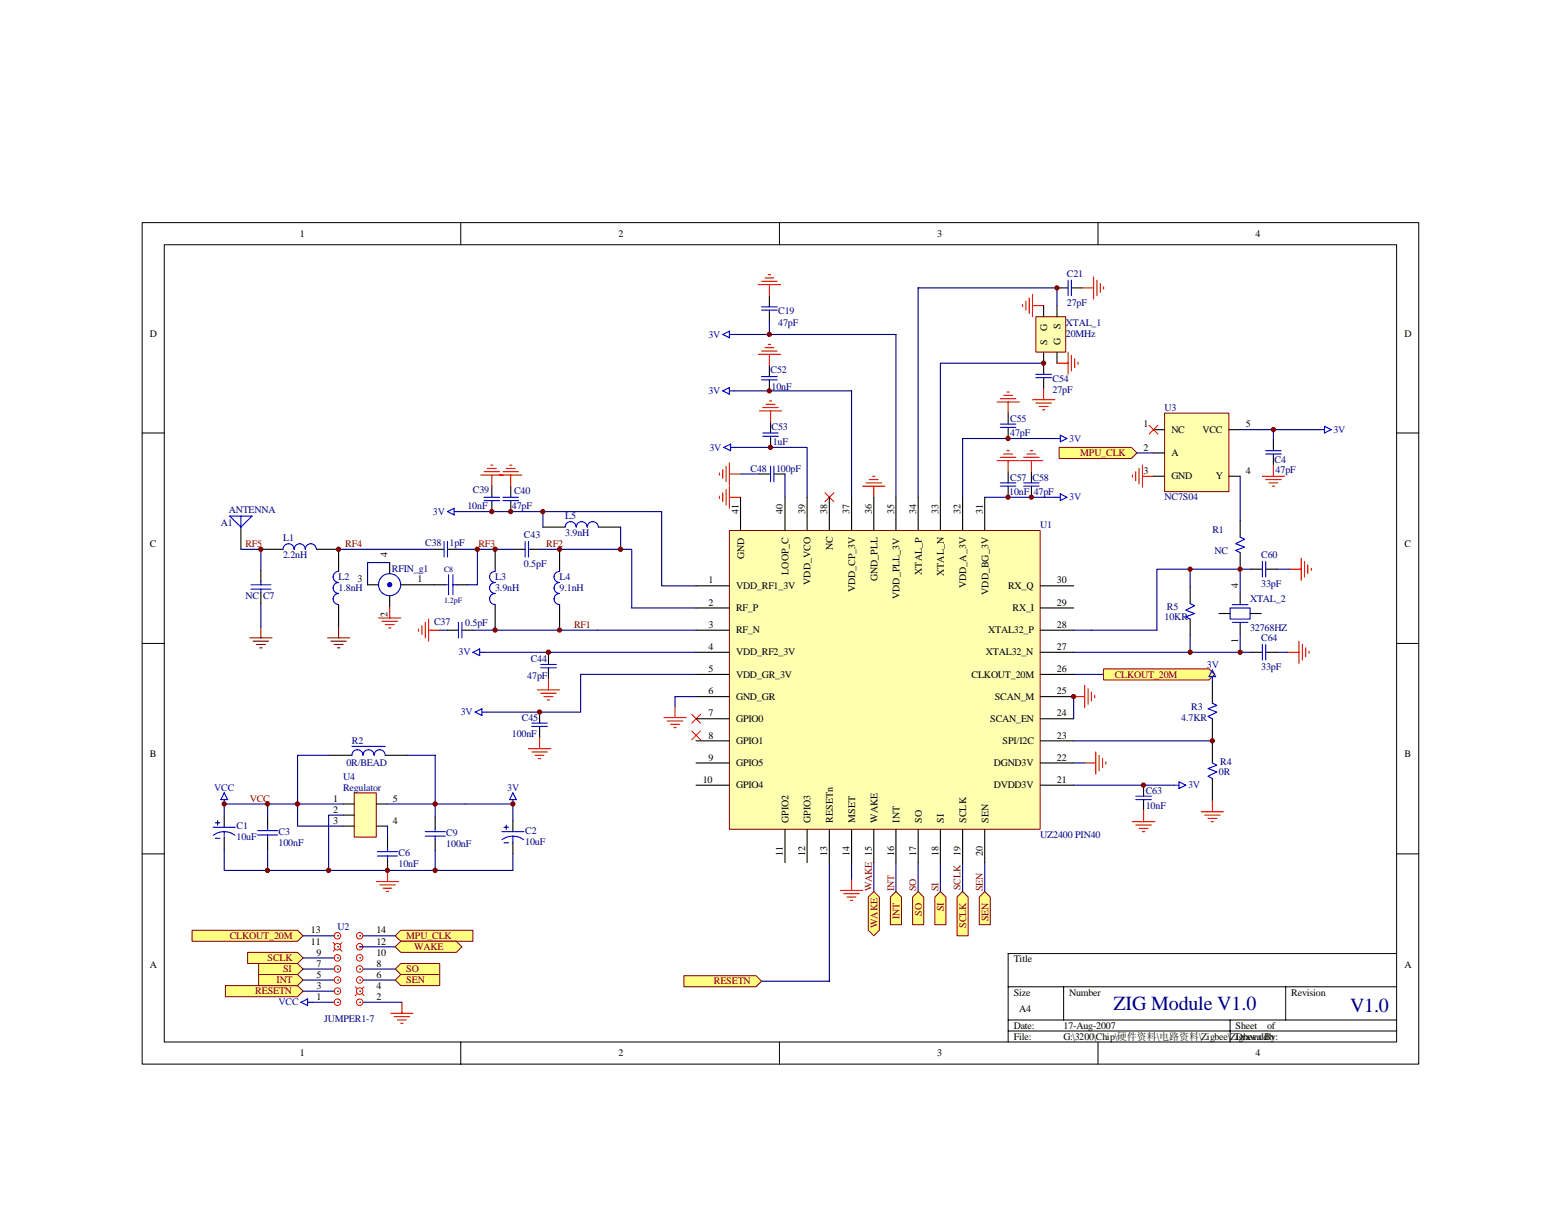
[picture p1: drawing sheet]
<svg xmlns="http://www.w3.org/2000/svg" width="279mm" height="216mm" viewBox="0 0 279 216" stroke-linecap="round" stroke-linejoin="round" font-family="sans-serif">
<g fill="none" stroke="#000" stroke-width=".18">
<path d="M25.4 39.9h228.5v150.6h-228.5zM82.5 39.9v3.9M139.5 39.9v3.9M196.5 39.9v3.9M29.4 43.8h220.6v142.7h-220.6zM25.4 77.5h4M250 77.5h4M25.4 115.2h4M250 115.2h4M25.4 152.9h4M250 152.9h4M180.4 176.7h69.6"/>
<path d="M190.4 176.7v5.9M230.1 176.7v5.9M250 170.7h-69.6v15.9M82.5 186.6v3.9M139.5 186.6v3.9M180.4 182.6h69.6M180.4 184.6h69.6M196.5 186.6v3.9M220.2 182.6v4"/>
</g>
<path d="M204.7 140.6v1.9M204.7 143.2v1.9" fill="none" stroke="#000" stroke-width=".2"/>
<path d="M211 140l1.2 .6-1.2 .6zM203.3 143.2h2.8M203.3 142.5h2.8M210.2 140.6h.8" fill="none" stroke="#00f" stroke-width=".2"/>
<g fill="#ffff80" stroke="#800000" stroke-width=".18">
<path d="M176.3 159.6l.9 1v4.9h-1.9v-4.9z" fill-rule="evenodd"/>
<path d="M171.3 160.6l1-1 1 1v6.9h-2z" fill-rule="evenodd"/>
<path d="M167.3 160.6l1-1 1 1v4.9h-2z" fill-rule="evenodd"/>
<path d="M163.3 160.6l1-1 1 1v4.9h-2z" fill-rule="evenodd"/>
</g>
<g fill="none" stroke="#f00" stroke-width=".2">
<path d="M183 54.5v.4M183.6 53.9v1.6M184.2 53.3v2.8M184.8 52.7v4M184.8 54.7h2M193.8 51.5h1.9M195.7 49.6v3.9M196.3 50.2v2.7M196.9 50.8v1.5M197.5 51.4v.4M178.5 72h3.9M179 71.4h2.8"/>
<path d="M179.6 70.8h1.6M180.2 70.2h.4M180.4 72v2M184.8 71.6h4M185.4 72.2h2.8M186 72.8h1.6M186.6 73.4h.4M186.8 69.6v2M189.2 65h2M191.2 63.1v3.9M191.8 63.6v2.8M192.4 64.2v1.6"/>
<path d="M193 64.8v.4M178.5 82.5h3.9M179 81.9h2.8M179.6 81.3h1.6M180.2 80.7h.4M180.4 82.5v2M182.6 82.5h4M183.2 81.9h2.8M183.8 81.3h1.6M184.4 80.7h.4M184.6 82.5v2M232.9 99.9v4"/>
<path d="M230.5 116.8h2M230.9 101.9h2M232.5 114.8v4M233.1 115.4v2.8M233.5 100.5v2.8M233.7 116v1.6M234.1 101.1v1.6M234.3 116.6v.4M234.7 101.7v.4M194.1 136.6h2M196.1 134.6v4M196.7 135.2v2.8"/>
<path d="M197.3 135.8v1.6M197.9 136.4v.4M202.7 147.1h4M203.3 147.7h2.8M203.9 148.3h1.6M204.5 148.9h.4M204.7 145.1v2"/>
</g>
<path d="M176.3 89h12.7M192.2 140.6h18" fill="none" stroke="#000080" stroke-width=".2"/>
<g fill="none" stroke="#000" stroke-width=".2">
<path d="M189.2 51.5h2M191.8 51.5h2M180.4 74v1.9M180.4 76.5v2M186.8 65v2M186.8 67.6v2M180.4 84.5v1.9M180.4 87v2M184.6 84.5v1.9M184.6 87v2M224 101.9h2M224 116.8h2"/>
<path d="M226.5 101.9h2M226.5 116.8h2"/>
</g>
<g fill="none" stroke="#00f" stroke-width=".2">
<path d="M191.2 50.2v2.7M191.8 50.2v2.7M179 75.9h2.8M179 76.5h2.8M185.4 67.6h2.8M185.4 67h2.8M189 78.5h.8M189.8 77.9l1.2 .6-1.2 .6zM179 86.4h2.8M179 87h2.8M183.2 86.4h2.8M183.2 87h2.8"/>
<path d="M189 89h.8M189.8 88.4l1.2 .6-1.2 .6zM226 100.5v2.8M226 115.4v2.8M226.5 100.5v2.8M226.5 115.4v2.8"/>
</g>
<path d="M185.4 56.7h5.4v6.3h-5.4z" fill="#ffffb0"/>
<path d="M185.4 56.7h5.4v6.3h-5.4z" fill="none" stroke="#800000" stroke-width=".18"/>
<path d="M137.7 52.9v2M137.7 55.5v2M186.8 54.7v2M189.2 54.7v2M137.7 65.4v2M137.7 68v2M137.9 75.5v2M137.9 78.1v2M186.8 63.1v1.9M189.2 63.1v1.9M135.9 84.9h2M138.5 84.9h2" fill="none" stroke="#000" stroke-width=".2"/>
<g fill="none" stroke="#00f" stroke-width=".2">
<path d="M129.4 59.9l1.2-.6v1.2zM130.6 59.9h.8M136.3 55.5h2.8M136.3 54.9h2.8M129.4 70l1.2-.6v1.2zM130.6 70h.8M136.3 68h2.8M136.3 67.4h2.8M136.5 78.1h2.8M136.5 77.5h2.8M129.6 80.1l1.2-.6v1.2zM130.8 80.1h.8"/>
<path d="M137.9 83.5v2.7M138.5 83.5v2.7"/>
</g>
<g fill="none" stroke="#f00" stroke-width=".2">
<path d="M135.7 50.9h4M136.3 50.4h2.8M136.9 49.8h1.6M137.5 49.2h.4M137.7 50.9v2M135.7 63.4h4M135.9 73.6h4M136.3 62.8h2.8M136.5 73h2.8M136.9 62.3h1.6M137.1 72.4h1.6M137.5 61.7h.4"/>
<path d="M137.7 63.4v2M137.7 71.8h.4M137.9 73.6v1.9M128.8 84.7v.3M129.4 84.1v1.5M130 83.5v2.7M130.6 82.9v3.9M130.6 84.9h1.9M154.4 87h4M155 86.4h2.8M155.6 85.9h1.6M156.2 85.3h.4"/>
<path d="M156.4 87v2M118.8 128.5h4M119.4 129.1h2.8M120 129.7h1.6M120.6 130.3h.4M120.8 126.5v2"/>
</g>
<path d="M137.7 57.5v2.4" fill="none" stroke="#000080" stroke-width=".2"/>
<path d="M159.4 160.6l1-1 1 1v4.9h-2z" fill-rule="evenodd" fill="#ffff80" stroke="#800000" stroke-width=".18"/>
<g fill="none" stroke="#00f" stroke-width=".2">
<path d="M80.1 91.6l1.2-.6v1.2zM81.3 91.6h.8M86.6 89.6h2.8M86.6 89h2.8M90 89.6h2.8M90 89h2.8M94 96.9v2.8M94.6 96.9v2.8M101.2 94.4a.98 .98 0 0 1 .9-1 .98 .98 0 0 1 1 1 .98 .98 0 0 1 1-1 .98 .98 0 0 1 1 1 1 1 0 0 1 1-1 1 1 0 0 1 1 1M79.7 104.7h.6M80.3 102.9v3.6M81.1 104.7h.6"/>
<path d="M81.1 102.9v3.6M82.1 111.4v2.8M82.7 111.4v2.8M84.6 116.8l1.3-.6v1.2zM85.9 116.8h.7M88.6 106.3a.98 .98 0 0 0-1 .9 .98 .98 0 0 0 1 1M88.6 104.3a.97 .97 0 0 0-1 1 .97 .97 0 0 0 1 .9M88.6 102.3a.98 .98 0 0 0-1 1 .98 .98 0 0 0 1 1M96.8 119.5h2.8M96.8 119h2.8M100.1 106.3a.98 .98 0 0 0-.9 .9 .98 .98 0 0 0 .9 1M100.1 104.3a.97 .97 0 0 0-.9 1 .97 .97 0 0 0 .9 .9"/>
<path d="M100.1 102.3a.98 .98 0 0 0-.9 1 .98 .98 0 0 0 .9 1M220.2 108.8h3.6v2h-3.6zM220.6 111.4h2.8M220.6 108.2h2.8M85 127.5l1.3-.6v1.2zM86.3 127.5h.7M95.2 130h2.8M95.2 129.5h2.8"/>
</g>
<g fill="none" stroke="#000" stroke-width=".2">
<path d="M88 87v2M88 89.6v2M88.6 98.3v4M91.4 87v2M91.4 89.6v2M92 98.3h2M94.6 98.3h2M97.2 94.4h4M100.2 98.3v4M107.1 94.4h4M77.7 104.7h2M80.1 112.8h2"/>
<path d="M81.7 104.7h2M82.7 112.8h1.9M88.6 108.2v4M98.2 117v2M98.2 119.5v2M100.2 108.2v4M218.2 109.8h2M222 106.3v1.9M222 111.4v2M223.8 109.8h1.9M96.6 127.5v2M96.6 130v2"/>
</g>
<g fill="none" stroke="#f00" stroke-width=".2">
<path d="M86 85h7.4M86.6 84.5h2.8M87.2 83.9h1.6M87.8 83.3h.4M88 85v2M90 84.5h2.8M90.6 83.9h1.6M91.2 83.3h.4M91.4 85v2M128.8 88.8v.4M129.4 88.2v1.6M130 87.6v2.8"/>
<path d="M130.6 87v4M130.6 89h1.9M74.9 112.6v.4M75.5 112v1.6M76.1 111.4v2.8M76.7 110.8v4M76.7 112.8h2M94.6 134h4M95.2 134.6h2.8M95.8 135.2h1.6M96.2 123.5h4M96.4 135.8h.4"/>
<path d="M96.6 132v2M96.8 124.1h2.8M97.4 124.7h1.6M98 125.3h.4M98.2 121.5v2"/>
</g>
<g fill="none" stroke="#000080" stroke-width=".2">
<path d="M189.2 51.5v3.2M82.1 91.6h34.4M84.9 98.3h7.1M96.6 98.3h14.9M97.2 91.6v2.8M111.1 94.4v3.9M78.7 112.8h1.4M84.6 112.8h22.3M192.2 112.8h3.1M222 113.4v3.4M224 101.9h-2v4.4M228.5 101.9h2.4"/>
<path d="M228.5 116.8h2M103.9 120.7v6.8h-16.9M120.8 124.7v1.8M192.2 136.6h1.9"/>
</g>
<path d="M122.4 174.7h12.9l1 1-1 1h-12.9z" fill-rule="evenodd" fill="#ffff80" stroke="#800000" stroke-width=".18"/>
<path d="M150.4 159.4h4M151 160h2.8M152.4 157.4v2M151.6 160.6h1.6M152.2 161.2h.4" fill="none" stroke="#f00" stroke-width=".2"/>
<path d="M131.6 80.1h9.9M88.6 112.2v.6M98.2 116.8v.2M100.2 112.2v.6M192.2 116.8h31.8M195.3 112.8h11.8M164.3 154.4v5.2M168.3 154.4v5.2M172.3 154.4v5.2M176.3 154.4v5.2" fill="none" stroke="#000080" stroke-width=".2"/>
<path d="M189.6 80.1h12.9l1 1-1 1h-12.9z" fill-rule="evenodd" fill="#ffff80" stroke="#800000" stroke-width=".18"/>
<path d="M222 93.2v3M222 98.9v3" fill="none" stroke="#000" stroke-width=".2"/>
<path d="M236.3 76.9h.8M237.1 76.3l1.2 .6-1.2 .6zM222 96.2l.8 .3-1.6 .8 1.6 .6-1.6 .6 .8 .4" fill="none" stroke="#00f" stroke-width=".2"/>
<path d="M202.7 85v.4M203.3 84.5v1.5M203.9 83.9v2.7M204.5 83.3v3.9M204.5 85.3h2" fill="none" stroke="#f00" stroke-width=".2"/>
<path d="M208.5 74h11.5v14h-11.5z" fill="#ffffb0"/>
<path d="M208.4 74h11.6v14h-11.6z" fill="none" stroke="#800000" stroke-width=".18"/>
<g fill="none" stroke="#000" stroke-width=".2">
<path d="M206.5 76.9h1.9M220 76.9h2M227.9 78.7v2M43.1 94.4v3.9M46.7 98.3h4M56.6 98.3h4M77.5 98.3h2M80.1 98.3h2M206.5 81.1h1.9M206.5 85.3h1.9M220 85.3h2M227.9 81.3v2"/>
<path d="M46.7 102.1v2M46.7 106.1v2"/>
</g>
<path d="M41.1 92.4h4l-2 2zM43.1 92.4v2M50.7 98.3a.98 .98 0 0 1 1-1 .98 .98 0 0 1 .9 1M52.7 98.3a.98 .98 0 0 1 .9-1 .98 .98 0 0 1 1 1 1 1 0 0 1 1-1 1 1 0 0 1 1 1M79.5 96.9v2.8M80.1 96.9v2.8M226.5 81.3h2.8M226.5 80.7h2.8M44.9 105.5h3.6M44.9 104.7h3.6M46.7 104.1v.6M46.7 105.5v.6" fill="none" stroke="#00f" stroke-width=".2"/>
<path d="M226 85.3h3.9M226.5 85.9h2.8M227.1 86.4h1.6M227.7 87h.4M227.9 83.3v2M71.9 179.4v2M70 181.4h3.9M70.5 182h2.8M71.1 182.6h1.6M71.7 183.2h.4" fill="none" stroke="#f00" stroke-width=".2"/>
<path d="M222 76.9h14.3M227.9 76.9v1.8M43.1 98.3h3.6M60.6 98.3h16.9M82.1 98.3h2.8M203.5 81.1h3M148.4 154.4v21.3h-12.1M152.4 154.4v3M160.4 154.4v5.2" fill="none" stroke="#000080" stroke-width=".2"/>
<path d="M205.7 76.1l1.6 1.6M207.3 76.1l-1.6 1.6" fill="none" stroke="#f00" stroke-width=".18"/>
<path d="M44.7 114.2h4M45.3 114.8h2.8M45.9 115.4h1.6M46.5 116h.4M46.7 112.2v2M58.6 114.2h4M59.2 114.8h2.8M59.8 115.4h1.6M60.4 116h.4M60.6 112.2v2" fill="none" stroke="#800000" stroke-width=".2"/>
<g fill="#ffff80" stroke="#800000" stroke-width=".18">
<path d="M44.3 170.5h9l1 1-1 1h-9z" fill-rule="evenodd"/>
<path d="M71.7 174.5h7v1.9h-7l-1-.9z" fill-rule="evenodd"/>
<path d="M46.3 172.5h7l1 1-1 1h-7z" fill-rule="evenodd"/>
<path d="M71.7 172.5h7v2h-7l-1-1z" fill-rule="evenodd"/>
</g>
<path d="M54.3 173.5h6.1M54.3 171.5h6.1M55.8 179.4h4.6M64.4 173.5h6.3M64.4 179.4h7.5" fill="none" stroke="#000080" stroke-width=".2"/>
<path d="M53.8 179.4l1.3-.6v1.2zM55.1 179.4h.7" fill="none" stroke="#00f" stroke-width=".2"/>
<path d="M40.3 176.4h13l1 1-1 1h-13z" fill-rule="evenodd" fill="#ffff80" stroke="#800000" stroke-width=".18"/>
<path d="M54.3 177.4h6.1M54.3 175.5h6.1M64.4 175.5h6.3" fill="none" stroke="#000080" stroke-width=".2"/>
<path d="M46.3 174.5h7l1 1-1 .9h-7z" fill-rule="evenodd" fill="#ffff80" stroke="#800000" stroke-width=".18"/>
<path d="M59.6 168.7l1.6 1.6M61.2 168.7l-1.6 1.6M63.6 176.7l1.6 1.5M65.2 176.7l-1.6 1.5" fill="none" stroke="#f00" stroke-width=".18"/>
<path d="M192.2 120.7h5.3M156.4 154.4v5.2" fill="none" stroke="#000080" stroke-width=".2"/>
<g fill="#ffff80" stroke="#800000" stroke-width=".18">
<path d="M197.5 119.7h18.9l1 1-1 1h-18.9z" fill-rule="evenodd"/>
<path d="M34.4 166.5h18.9l1 1-1 1h-18.9z" fill-rule="evenodd"/>
</g>
<path d="M54.3 167.5h6.1" fill="none" stroke="#000080" stroke-width=".2"/>
<path d="M71.7 166.5h12.9v2h-12.9l-1-1z" fill-rule="evenodd" fill="#ffff80" stroke="#800000" stroke-width=".18"/>
<path d="M64.4 167.5h6.3" fill="none" stroke="#000080" stroke-width=".2"/>
<g fill="#fff" stroke="#f00" stroke-width=".18">
<circle cx="60.4" cy="179.4" r=".58"/>
<circle cx="64.4" cy="179.4" r=".58"/>
<circle cx="60.4" cy="177.4" r=".58"/>
<circle cx="64.4" cy="177.4" r=".58"/>
<circle cx="60.4" cy="175.4" r=".58"/>
<circle cx="64.4" cy="175.4" r=".58"/>
</g>
<path d="M60.4 179.4h.1M60.4 177.4h.1M60.4 175.5h.1M64.4 175.5h.1M64.4 177.4h.1M64.4 179.4h.1" fill="none" stroke="#000" stroke-width=".2"/>
<g fill="#fff" stroke="#f00" stroke-width=".18">
<circle cx="60.4" cy="173.5" r=".58"/>
<circle cx="64.4" cy="173.5" r=".58"/>
<circle cx="60.4" cy="171.5" r=".58"/>
<circle cx="64.4" cy="171.5" r=".58"/>
<circle cx="60.4" cy="169.5" r=".58"/>
<circle cx="64.4" cy="169.5" r=".58"/>
</g>
<path d="M60.4 173.5h.1M60.4 171.5h.1M60.4 169.5h.1M64.4 169.5h.1M64.4 171.5h.1M64.4 173.5h.1" fill="none" stroke="#000" stroke-width=".2"/>
<g fill="#fff" stroke="#f00" stroke-width=".18">
<circle cx="60.4" cy="167.5" r=".58"/>
<circle cx="64.4" cy="167.5" r=".58"/>
</g>
<path d="M213 105.1v3M213 110.8v3M60.4 167.5h.1M64.4 167.5h.1" fill="none" stroke="#000" stroke-width=".2"/>
<path d="M111.5 98.3h1.6v10.5M116.5 91.6h1.9v13.3h6.2M132.5 84.9h3.4M141.5 80.1h3v8.9M213 101.9h-5.9v10.9M213 113.8v3M222 101.9h-9v3.2" fill="none" stroke="#000080" stroke-width=".2"/>
<path d="M147.7 88.2l1.5 1.6M149.2 88.2l-1.5 1.6M123.8 127.9l1.6 1.6M123.8 130.9l1.6 1.5M125.4 127.9l-1.6 1.6M125.4 130.9l-1.6 1.5" fill="none" stroke="#f00" stroke-width=".18"/>
<path d="M213 108.1l.8 .3-1.6 .8 1.6 .6-1.6 .6 .8 .4" fill="none" stroke="#00f" stroke-width=".2"/>
<path d="M130.6 95h55.6v53.5h-55.6z" fill="#ffffb0"/>
<path d="M130.6 95h55.6v53.5h-55.6z" fill="none" stroke="#800000" stroke-width=".18"/>
<g fill="none" stroke="#000" stroke-width=".2">
<path d="M132.5 89v6M140.5 89v6M144.5 89v6M148.4 89v6M152.4 89v6M156.4 89v6M160.4 89v6M164.3 89v6M168.3 89v6M172.3 89v6M176.3 89v6M124.6 104.9h6"/>
<path d="M124.6 108.8h6M124.6 112.8h6M124.6 116.8h6M186.2 104.9h6M186.2 108.8h6M186.2 112.8h6M186.2 116.8h6M124.6 120.7h6M124.6 124.7h6M124.6 128.7h6M124.6 132.6h6M124.6 136.6h6"/>
<path d="M186.2 120.7h6M186.2 124.7h6M186.2 128.7h6M186.2 132.6h6M186.2 136.6h6M47.9 146.1v2M47.9 150.1v2M77.9 146.3v2M77.9 150.3v2M124.6 140.6h6M140.5 148.5v5.9M144.5 148.5v5.9"/>
<path d="M148.4 148.5v5.9M152.4 148.5v5.9M156.4 148.5v5.9M160.4 148.5v5.9M164.3 148.5v5.9M168.3 148.5v5.9M172.3 148.5v5.9M176.3 148.5v5.9M186.2 140.6h6"/>
</g>
<path d="M131.4 59.9h29v29.1M189.2 51.5h-24.9v37.5M131.4 70h21v19M186.8 65h-18.5v24M189 78.5h-16.7v10.5M140.5 84.9v4.1M222 85.3v7.9M86.6 116.8h38M106.9 112.8h17.7M113.1 108.8h11.5M103.9 120.7h20.7M120.8 124.7h3.8" fill="none" stroke="#000080" stroke-width=".2"/>
<path d="M46.1 149.5h3.6M46.1 148.7h3.6M47.9 148.1v.6M47.9 149.5v.6M76.1 149.7h3.6M76.1 148.9h3.6M77.9 148.3v.6M77.9 149.7v.6M91.8 141.9l.6 1.3h-1.2zM91.8 143.2v.7" fill="none" stroke="#00f" stroke-width=".2"/>
<path d="M63.4 142h4v7.9h-4z" fill="#ffffb0"/>
<path d="M63.4 141.9h4v8h-4z" fill="none" stroke="#800000" stroke-width=".18"/>
<g fill="none" stroke="#000" stroke-width=".2">
<path d="M59 135.2h4M69 135.2h3.9M217 121.9v4M217 128.7v7.9M217 139.4v3.9M40.1 146.1v2M40.1 150.1v2M61.4 143.9h2M61.4 145.9h2M61.4 147.9h2M67.4 143.9h2M67.4 147.9h2"/>
<path d="M69.4 149.9v2M69.4 153.8v2M91.8 146.9v2M91.8 150.9v2"/>
</g>
<g fill="none" stroke="#00f" stroke-width=".2">
<path d="M217 120l.6 1.1h-1.2zM63 135.2a.98 .98 0 0 1 1-1 .98 .98 0 0 1 1 1 1 1 0 0 1 1-1 1 1 0 0 1 1 1M63 133.6h6M67 135.2a.98 .98 0 0 1 1-1 .98 .98 0 0 1 .9 1M217 136.6l.8 .4-1.6 .6 1.6 .6-1.6 .8 .8 .4M217 125.9l.8 .4-1.6 .6 1.6 .6-1.6 .8 .8 .4M217 121.1v.8M38.2 148.1h3.9M38.2 149.5a3.2 3.2 0 0 1 3.9 0M40.1 143.2v.7M40.1 148.9v1.2M40.1 141.9l.6 1.3h-1.2z"/>
<path d="M67.6 153.2h3.5M67.6 152.5h3.5M69.4 151.9v.6M69.4 153.2v.6M89.8 148.9h4M89.9 150.3a3.3 3.3 0 0 1 3.8 0M91.8 149.7v1.2"/>
</g>
<g fill="none" stroke="#000080" stroke-width=".2">
<path d="M59 135.2h-5.7v12.7h8.1M72.9 135.2h5v11.1M192.2 124.7v4M192.2 132.6h24.8M38.5 147.3h.8M38.5 150.1h.8M38.9 146.9v.8M40.1 152.1v3.7h7.8M47.9 152.1v3.7h10.9M47.9 143.9v2.2M61.4 145.9h-2.6v9.9h33v-2.9M61.4 143.9h-21.3v2.2"/>
<path d="M69.4 143.9h22.4v3M69.4 147.9v2M77.9 152.3v3.5M90.2 148.1h.8M90.2 150.9h.8M90.6 147.7v.8M64.4 169.5h6.3"/>
</g>
<g fill="none" stroke="#f00" stroke-width=".2">
<path d="M192.2 124.7h1.9M194.1 122.7v4M194.8 123.3v2.8M195.3 123.9v1.6M195.9 124.5v.4M67.4 157.8h3.9M68 158.4h2.7M68.6 159h1.5M69.2 159.6h.4M69.4 155.8v2M215 145.3h4M215.6 145.9h2.8"/>
<path d="M216.2 146.5h1.6M216.8 147.1h.4M217 143.3v2"/>
</g>
<g fill="#800000" stroke="#800000" stroke-width=".18">
<circle cx="91.8" cy="143.9" r=".39"/>
<circle cx="69.3" cy="155.8" r=".39"/>
<circle cx="77.9" cy="155.8" r=".39"/>
<circle cx="40.1" cy="143.9" r=".39"/>
<circle cx="58.8" cy="155.8" r=".39"/>
<circle cx="47.9" cy="143.9" r=".39"/>
<circle cx="47.9" cy="155.8" r=".39"/>
<circle cx="53.2" cy="143.9" r=".39"/>
<circle cx="77.9" cy="143.9" r=".39"/>
</g>
<g fill="#ffff80" stroke="#800000" stroke-width=".18">
<path d="M71.7 168.5h10l1 1-1 1h-10l-1-1z" fill-rule="evenodd"/>
<path d="M155.4 160.6l1-1 1 1v5.9l-1 1-1-1z" fill-rule="evenodd"/>
</g>
<g fill="#800000" stroke="#800000" stroke-width=".18">
<circle cx="204.7" cy="140.6" r=".39"/>
<circle cx="180.4" cy="89" r=".38"/>
<circle cx="180.4" cy="78.5" r=".39"/>
<circle cx="184.6" cy="89" r=".39"/>
<circle cx="186.8" cy="65" r=".39"/>
<circle cx="189.2" cy="51.5" r=".38"/>
<circle cx="137.7" cy="70" r=".39"/>
<circle cx="137.7" cy="59.9" r=".39"/>
<circle cx="100.1" cy="98.3" r=".39"/>
<circle cx="88.6" cy="98.3" r=".39"/>
<circle cx="91.4" cy="91.6" r=".38"/>
<circle cx="88" cy="91.6" r=".39"/>
<circle cx="222" cy="101.9" r=".39"/>
<circle cx="97.2" cy="91.6" r=".39"/>
<circle cx="111.1" cy="98.3" r=".39"/>
<circle cx="222" cy="116.8" r=".39"/>
<circle cx="96.6" cy="127.5" r=".39"/>
<circle cx="98.2" cy="116.8" r=".39"/>
<circle cx="100.2" cy="112.8" r=".39"/>
<circle cx="88.6" cy="112.8" r=".39"/>
<circle cx="227.9" cy="76.9" r=".39"/>
<circle cx="213" cy="101.9" r=".38"/>
<circle cx="213" cy="116.8" r=".39"/>
<circle cx="217" cy="132.6" r=".39"/>
<circle cx="137.9" cy="80.1" r=".39"/>
<circle cx="60.6" cy="98.3" r=".39"/>
<circle cx="46.7" cy="98.3" r=".39"/>
<circle cx="85.4" cy="98.3" r=".39"/>
<circle cx="192.2" cy="124.7" r=".38"/>
</g>
<path d="M60.6 98.3v4M60.6 108.2v4M65.8 104.7h2M69.7 100.7v2M69.7 106.7v1.9M71.7 104.7h6" fill="none" stroke="#000" stroke-width=".2"/>
<g fill="none" stroke="#00f" stroke-width=".2">
<path d="M60.6 106.3a.98 .98 0 0 0-1 .9 .98 .98 0 0 0 1 1M60.6 104.3a.97 .97 0 0 0-1 1 .97 .97 0 0 0 1 .9M60.6 102.3a.98 .98 0 0 0-1 1 .98 .98 0 0 0 1 1"/>
<circle cx="69.7" cy="104.7" r="1.98"/>
</g>
<path d="M46.7 98.3v3.8M85.4 98.3v6.4h-1.7M46.7 108.1v4.1M69.7 100.7h-3.9v4" fill="none" stroke="#000080" stroke-width=".2"/>
<circle cx="69.7" cy="104.7" r=".38" fill="#00f" stroke="#00f" stroke-width=".2"/>
<path d="M67.8 110.6h3.9M68.4 111.2h2.7M69 111.8h1.5M69.6 112.4h.4M69.7 108.6v2" fill="none" stroke="#f00" stroke-width=".2"/>
<g font-size="3.6" fill="#000080">
<text x="199.3" y="180.8">ZIG Module V1.0</text>
<text x="241.6" y="181.2">V1.0</text>
</g>
<g font-size="1.8">
<text x="53.7" y="42.4">1</text>
<text x="110.7" y="42.4">2</text>
<text x="167.7" y="42.4">3</text>
<text x="224.7" y="42.4">4</text>
<text x="187.4" y="59.3" transform="rotate(-90 187.4 59.3)">G</text>
<text x="189.8" y="58.9" transform="rotate(-90 189.8 58.9)">S</text>
<text x="26.8" y="60.3">D</text>
<text x="187.4" y="61.8" transform="rotate(-90 187.4 61.8)">S</text>
<text x="189.8" y="61.8" transform="rotate(-90 189.8 61.8)">G</text>
<text x="251.4" y="60.3">D</text>
<text x="204.7" y="76.5">1</text>
<text x="209.7" y="77.5">NC</text>
<text x="215.2" y="77.5">VCC</text>
<text x="223" y="76.5">5</text>
<text x="204.7" y="80.7">2</text>
<text x="209.7" y="81.7">A</text>
<text x="204.7" y="84.8">3</text>
<text x="209.7" y="85.8">GND</text>
<text x="217.6" y="85.8">Y</text>
<text x="223" y="84.8">4</text>
<text x="132.2" y="92" transform="rotate(-90 132.2 92)">41</text>
<text x="140.1" y="92" transform="rotate(-90 140.1 92)">40</text>
<text x="144.1" y="92" transform="rotate(-90 144.1 92)">39</text>
<text x="148.1" y="92" transform="rotate(-90 148.1 92)">38</text>
<text x="152.1" y="92" transform="rotate(-90 152.1 92)">37</text>
<text x="156" y="92" transform="rotate(-90 156 92)">36</text>
<text x="160" y="92" transform="rotate(-90 160 92)">35</text>
<text x="164" y="92" transform="rotate(-90 164 92)">34</text>
<text x="168" y="92" transform="rotate(-90 168 92)">33</text>
<text x="171.9" y="92" transform="rotate(-90 171.9 92)">32</text>
<text x="175.9" y="92" transform="rotate(-90 175.9 92)">31</text>
<text x="26.8" y="97.9">C</text>
<text x="69.4" y="99.7" transform="rotate(-90 69.4 99.7)">4</text>
<text x="133.2" y="100.1" transform="rotate(-90 133.2 100.1)">GND</text>
<text x="149.1" y="98.5" transform="rotate(-90 149.1 98.5)">NC</text>
<text x="251.4" y="97.9">C</text>
<text x="64" y="104.3">3</text>
<text x="74.7" y="104.3">1</text>
<text x="126.8" y="104.5">1</text>
<text x="131.7" y="105.5">VDD_RF1_3V</text>
<text x="141.1" y="102.9" transform="rotate(-90 141.1 102.9)">LOOP_C</text>
<text x="145.1" y="104.7" transform="rotate(-90 145.1 104.7)">VDD_VCO</text>
<text x="153.1" y="106.1" transform="rotate(-90 153.1 106.1)">VDD_CP_3V</text>
<text x="157" y="104.1" transform="rotate(-90 157 104.1)">GND_PLL</text>
<text x="161" y="107.3" transform="rotate(-90 161 107.3)">VDD_PLL_3V</text>
<text x="165" y="102.9" transform="rotate(-90 165 102.9)">XTAL_P</text>
<text x="169" y="103.1" transform="rotate(-90 169 103.1)">XTAL_N</text>
<text x="172.9" y="105.3" transform="rotate(-90 172.9 105.3)">VDD_A_3V</text>
<text x="176.9" y="106.5" transform="rotate(-90 176.9 106.5)">VDD_BG_3V</text>
<text x="180.4" y="105.5">RX_Q</text>
<text x="189.2" y="104.5">30</text>
<text x="221.6" y="105.3" transform="rotate(-90 221.6 105.3)">4</text>
<text x="69.4" y="110.4" transform="rotate(-90 69.4 110.4)">2</text>
<text x="126.8" y="108.4">2</text>
<text x="126.8" y="112.4">3</text>
<text x="131.7" y="109.4">RF_P</text>
<text x="131.7" y="113.4">RF_N</text>
<text x="176.9" y="113.4">XTAL32_P</text>
<text x="181.2" y="109.4">RX_I</text>
<text x="189.2" y="112.4">28</text>
<text x="189.2" y="108.4">29</text>
<text x="126.8" y="116.4">4</text>
<text x="131.7" y="117.3">VDD_RF2_3V</text>
<text x="176.5" y="117.3">XTAL32_N</text>
<text x="189.2" y="116.4">27</text>
<text x="221.6" y="115.2" transform="rotate(-90 221.6 115.2)">1</text>
<text x="126.8" y="120.3">5</text>
<text x="126.8" y="124.3">6</text>
<text x="131.7" y="121.3">VDD_GR_3V</text>
<text x="131.7" y="125.3">GND_GR</text>
<text x="173.9" y="121.3">CLKOUT_20M</text>
<text x="178.1" y="125.3">SCAN_M</text>
<text x="189.2" y="120.3">26</text>
<text x="189.2" y="124.3">25</text>
<text x="126.8" y="128.2">7</text>
<text x="131.7" y="129.2">GPIO0</text>
<text x="177.2" y="129.2">SCAN_EN</text>
<text x="189.2" y="128.2">24</text>
<text x="26.8" y="135.6">B</text>
<text x="126.8" y="132.2">8</text>
<text x="126.8" y="136.2">9</text>
<text x="131.7" y="133.2">GPIO1</text>
<text x="131.7" y="137.2">GPIO5</text>
<text x="177.9" y="137.2">DGND3V</text>
<text x="179.5" y="133.2">SPI/I2C</text>
<text x="189.2" y="136.2">22</text>
<text x="189.2" y="132.2">23</text>
<text x="251.4" y="135.6">B</text>
<text x="59.6" y="143.5">1</text>
<text x="70.3" y="143.5">5</text>
<text x="125.8" y="140.1">10</text>
<text x="131.7" y="141.1">GPIO4</text>
<text x="177.9" y="141.1">DVDD3V</text>
<text x="189.2" y="140.1">21</text>
<text x="59.6" y="145.5">2</text>
<text x="59.6" y="147.5">3</text>
<text x="70.3" y="147.5">4</text>
<text x="141.1" y="147.3" transform="rotate(-90 141.1 147.3)">GPIO2</text>
<text x="145.1" y="147.3" transform="rotate(-90 145.1 147.3)">GPIO3</text>
<text x="149.1" y="147.3" transform="rotate(-90 149.1 147.3)">RESETn</text>
<text x="153.1" y="147.3" transform="rotate(-90 153.1 147.3)">MSET</text>
<text x="157" y="147.3" transform="rotate(-90 157 147.3)">WAKE</text>
<text x="161" y="147.3" transform="rotate(-90 161 147.3)">INT</text>
<text x="165" y="147.3" transform="rotate(-90 165 147.3)">SO</text>
<text x="169" y="147.3" transform="rotate(-90 169 147.3)">SI</text>
<text x="172.9" y="147.3" transform="rotate(-90 172.9 147.3)">SCLK</text>
<text x="176.9" y="147.3" transform="rotate(-90 176.9 147.3)">SEN</text>
<text x="140.1" y="153.2" transform="rotate(-90 140.1 153.2)">11</text>
<text x="144.1" y="153.2" transform="rotate(-90 144.1 153.2)">12</text>
<text x="148.1" y="153.2" transform="rotate(-90 148.1 153.2)">13</text>
<text x="152.1" y="153.2" transform="rotate(-90 152.1 153.2)">14</text>
<text x="160" y="153.2" transform="rotate(-90 160 153.2)">16</text>
<text x="164" y="153.2" transform="rotate(-90 164 153.2)">17</text>
<text x="168" y="153.2" transform="rotate(-90 168 153.2)">18</text>
<text x="171.9" y="153.2" transform="rotate(-90 171.9 153.2)">19</text>
<text x="175.9" y="153.2" transform="rotate(-90 175.9 153.2)">20</text>
<text x="55.6" y="167.1">13</text>
<text x="67.4" y="167.1">14</text>
<text x="26.8" y="173.2">A</text>
<text x="55.6" y="169.1">11</text>
<text x="56.6" y="173.1">7</text>
<text x="56.6" y="171.1">9</text>
<text x="67.4" y="169.1">12</text>
<text x="67.4" y="171.1">10</text>
<text x="67.4" y="173.1">8</text>
<text x="181.4" y="172.3">Title</text>
<text x="251.4" y="173.2">A</text>
<text x="56.6" y="179">1</text>
<text x="56.6" y="177">3</text>
<text x="56.6" y="175">5</text>
<text x="67.4" y="175">6</text>
<text x="67.4" y="177">4</text>
<text x="67.4" y="179">2</text>
<text x="181.4" y="178.2">Size</text>
<text x="191.4" y="178.2">Number</text>
<text x="231.1" y="178.2">Revision</text>
<text x="181.4" y="184.2">Date:</text>
<text x="182.4" y="181.2">A4</text>
<text x="190.4" y="184.2">17-Aug-2007</text>
<text x="221.2" y="184.2">Sheet</text>
<text x="226.8" y="184.2">of</text>
<text x="53.7" y="189.1">1</text>
<text x="110.7" y="189.1">2</text>
<text x="167.7" y="189.1">3</text>
<text x="181.4" y="186.1">File:</text>
<text x="190.4" y="186.1">G:\3200\Chip\硬件资料\电路资料\Zigbee\Zigbee.ddb</text>
<text x="221.2" y="186.1">Drawn By:</text>
<text x="224.7" y="189.1">4</text>
</g>
<g font-size="1.8" fill="#000080">
<text x="191" y="49.6">C21</text>
<text x="139.3" y="56.3">C19</text>
<text x="139.3" y="58.3">47pF</text>
<text x="190.8" y="58.3">XTAL_1</text>
<text x="191" y="54.7">27pF</text>
<text x="190.8" y="60.3">20MHz</text>
<text x="137.9" y="66.8">C52</text>
<text x="138.1" y="69.8">10nF</text>
<text x="188.4" y="68.4">C54</text>
<text x="188.4" y="70.4">27pF</text>
<text x="138.1" y="76.9">C53</text>
<text x="180.8" y="75.5">C55</text>
<text x="208.4" y="73.5">U3</text>
<text x="138.3" y="79.7">1uF</text>
<text x="180.8" y="78.1">47pF</text>
<text x="228.1" y="82.8">C4</text>
<text x="84.6" y="88.2">C39</text>
<text x="92" y="88.4">C40</text>
<text x="134.3" y="84.4">C48</text>
<text x="138.9" y="84.4">100pF</text>
<text x="180.6" y="88.6">10nF 47pF</text>
<text x="180.8" y="86">C57 C58</text>
<text x="208.4" y="89.6">NC7S04</text>
<text x="228.3" y="84.6">47pF</text>
<text x="39.5" y="94.1">A1</text>
<text x="40.9" y="91.8">ANTENNA</text>
<text x="83.7" y="91.2">10nF</text>
<text x="91.6" y="91.2">47pF</text>
<text x="101.2" y="93">L5</text>
<text x="101.2" y="95.9">3.9nH</text>
<text x="186.2" y="94.6">U1</text>
<text x="217" y="95.3">R1</text>
<text x="50.7" y="96.9">L1</text>
<text x="50.7" y="99.9">2.2nH</text>
<text x="76.1" y="97.7">C38</text>
<text x="80.5" y="97.7">1pF</text>
<text x="93.8" y="96.3">C43</text>
<text x="93.8" y="101.5">0.5pF</text>
<text x="217.4" y="99.1">NC</text>
<text x="225.7" y="99.9">C60</text>
<text x="43.9" y="107.2">NC C7</text>
<text x="60.6" y="103.9">L2</text>
<text x="60.6" y="105.9">1.8nH</text>
<text x="70.1" y="102.5">RFIN_g1</text>
<text x="88.6" y="103.9">L3</text>
<text x="88.6" y="105.9">3.9nH</text>
<text x="100.2" y="103.9">L4</text>
<text x="100.2" y="105.9">9.1nH</text>
<text x="223.8" y="107.8">XTAL_2</text>
<text x="225.7" y="105.1">33pF</text>
<text x="77.7" y="111.8">C37</text>
<text x="83.3" y="112">0.5pF</text>
<text x="208.4" y="111">10KR</text>
<text x="208.9" y="109.2">R5</text>
<text x="223.8" y="113">32768HZ</text>
<text x="95" y="118.5">C44</text>
<text x="225.7" y="114.8">C64</text>
<text x="225.7" y="119.9">33pF</text>
<text x="94.4" y="121.5">47pF</text>
<text x="93.4" y="129.1">C45</text>
<text x="211.4" y="129.1">4.7KR</text>
<text x="213.2" y="127.1">R3</text>
<text x="62" y="137.2">0R/BEAD</text>
<text x="63" y="133.2">R2</text>
<text x="91.6" y="132">100nF</text>
<text x="218.4" y="137">R4</text>
<text x="61.4" y="139.6">U4</text>
<text x="61.4" y="141.5">Regulator</text>
<text x="205.1" y="142.1">C63</text>
<text x="218.2" y="138.8">0R</text>
<text x="42.3" y="148.5">C1</text>
<text x="49.9" y="149.5">C3</text>
<text x="79.9" y="149.7">C9</text>
<text x="94" y="149.3">C2</text>
<text x="205.1" y="144.9">10nF</text>
<text x="42.3" y="150.5">10uF</text>
<text x="49.9" y="151.4">100nF</text>
<text x="71.3" y="153.2">C6</text>
<text x="71.3" y="155.2">10nF</text>
<text x="79.9" y="151.6">100nF</text>
<text x="94" y="151.3">10uF</text>
<text x="186.2" y="150.1">UZ2400 PIN40</text>
<text x="60.4" y="166.5">U2</text>
<text x="58" y="183">JUMPER1-7</text>
</g>
<g font-size="1.8" fill="#00f">
<text x="126.8" y="60.5">3V</text>
<text x="126.8" y="70.6">3V</text>
<text x="238.7" y="77.5">3V</text>
<text x="127" y="80.7">3V</text>
<text x="191.4" y="79.1">3V</text>
<text x="191.4" y="89.6">3V</text>
<text x="77.5" y="92.2">3V</text>
<text x="82.1" y="117.3">3V</text>
<text x="216" y="119.5">3V</text>
<text x="82.5" y="128.1">3V</text>
<text x="38.4" y="141.5">VCC</text>
<text x="90.8" y="141.5">3V</text>
<text x="212.6" y="141.1">3V</text>
<text x="49.9" y="180">VCC</text>
</g>
<g font-size="1.8" fill="#800000">
<text x="193.4" y="81.7">MPU_CLK</text>
<text x="43.9" y="97.9">RF5</text>
<text x="61.8" y="97.9">RF4</text>
<text x="85.6" y="97.9">RF3</text>
<text x="97.8" y="97.9">RF2</text>
<text x="102.7" y="112.4">RF1</text>
<text x="199.5" y="121.3">CLKOUT_20M</text>
<text x="44.7" y="143.5">VCC</text>
<text x="156" y="159.6" transform="rotate(-90 156 159.6)">WAKE 15</text>
<text x="160" y="159.6" transform="rotate(-90 160 159.6)">INT</text>
<text x="164" y="159.6" transform="rotate(-90 164 159.6)">SO</text>
<text x="168" y="159.6" transform="rotate(-90 168 159.6)">SI</text>
<text x="171.9" y="159.4" transform="rotate(-90 171.9 159.4)">SCLK</text>
<text x="175.9" y="159.6" transform="rotate(-90 175.9 159.6)">SEN</text>
<text x="157" y="166.1" transform="rotate(-90 157 166.1)">WAKE</text>
<text x="161" y="164.5" transform="rotate(-90 161 164.5)">INT</text>
<text x="165" y="164" transform="rotate(-90 165 164)">SO</text>
<text x="169" y="163.2" transform="rotate(-90 169 163.2)">SI</text>
<text x="172.9" y="166.1" transform="rotate(-90 172.9 166.1)">SCLK</text>
<text x="176.9" y="165" transform="rotate(-90 176.9 165)">SEN</text>
<text x="41.1" y="168.1">CLKOUT_20M</text>
<text x="47.9" y="172.1">SCLK</text>
<text x="72.7" y="168.1">MPU_CLK</text>
<text x="74.1" y="170.1">WAKE</text>
<text x="45.7" y="178">RESETN</text>
<text x="49.5" y="176">INT</text>
<text x="50.7" y="174.1">SI</text>
<text x="72.7" y="176">SEN</text>
<text x="72.7" y="174.1">SO</text>
<text x="127.8" y="176.2">RESETN</text>
</g>
<g font-size="1.4" fill="#000080">
<text x="79.5" y="102.4">C8</text>
<text x="79.5" y="107.9">1.2pF</text>
</g>
</svg>
